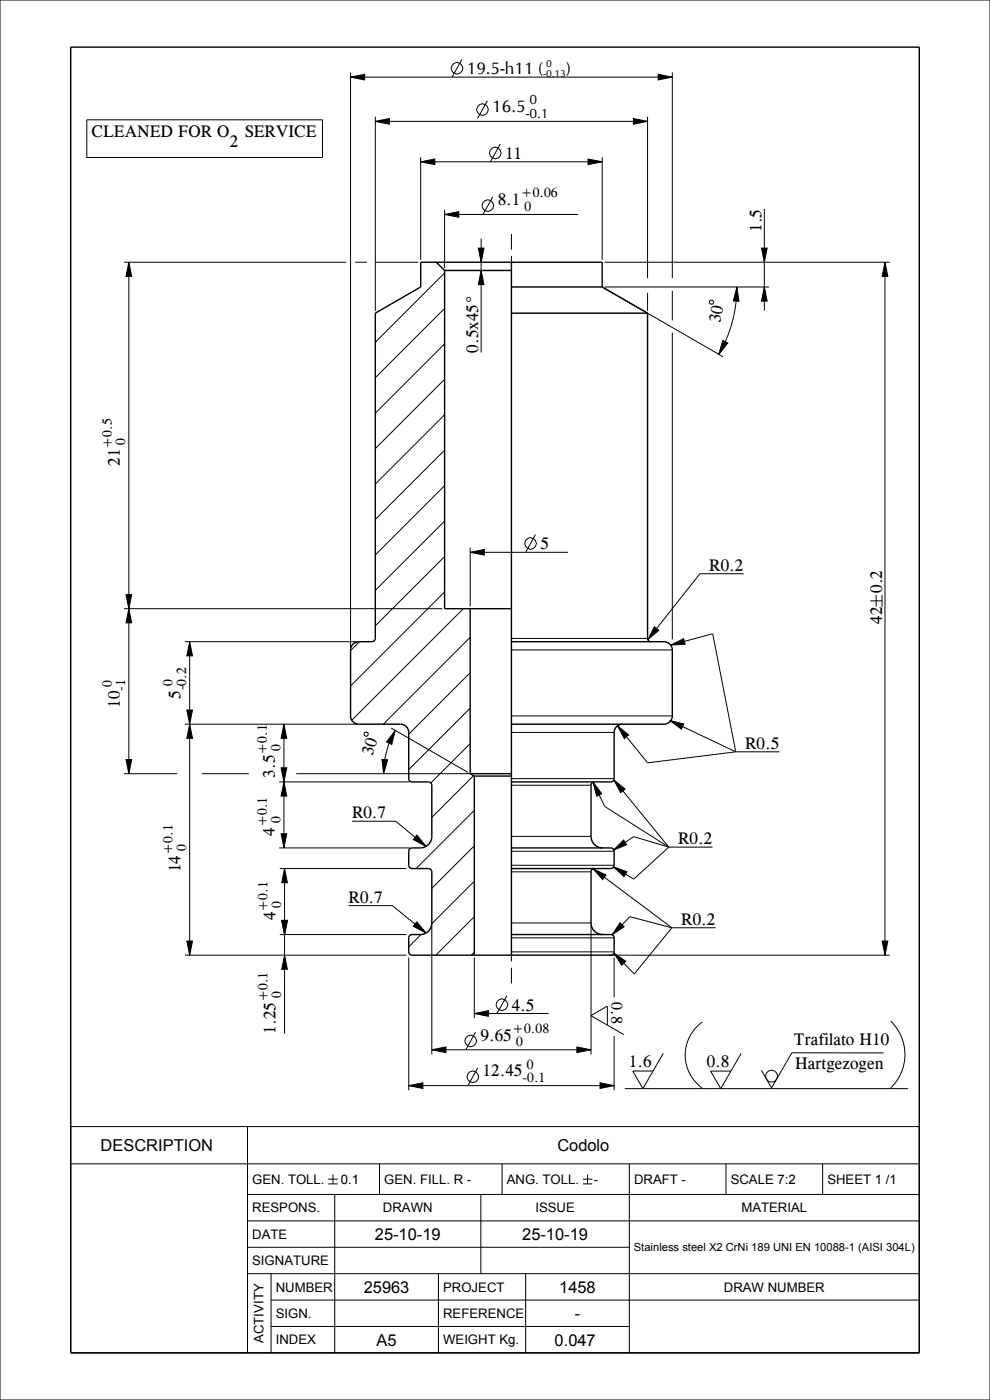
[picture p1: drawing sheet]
<svg xmlns="http://www.w3.org/2000/svg" width="210mm" height="297mm" viewBox="0 0 210 297" stroke-linecap="round" stroke-linejoin="round" font-family="sans-serif">
<g fill="none" stroke="#000" stroke-width=".21">
<path d="M0 0h210v297h-210zM74.4 16.4l3-.6v1.2zM74.4 15.4v122M74.4 16.4h68.2M98 12.6l-2.1 3.8M139.6 15.8l3 .6-3 .6zM142.6 15.4v43.6M18.4 25.4h50v8h-50zM79.6 25.7l3-.6v1.2zM79.6 24.7v41.2M79.6 25.7h57.8M89.2 34.3l3-.6v1.2z"/>
<path d="M89.2 33.3v21.8M89.2 34.3h38.5M103.4 21.4l-2.1 3.7M106.1 30.6l-2.1 3.7M124.7 33.7l3 .6-3 .6zM127.7 33.3v21.8M134.4 25.1l3 .6-3 .6zM137.4 24.7v34.3M26.3 55.6h47.1M27.3 55.6l.6 3h-1.2zM27.3 55.6v108.5M75.4 55.6h2.4"/>
<path d="M79.6 55.6h9.1M94.3 57.9l-14.7 14.7M94.3 45.5l3-.6v1.2zM94.3 44.5v12.4M94.3 45.5h28.4M101.5 52.6h1.2l-.6 3zM102.1 57.4l.6 3h-1.2zM102.1 50.6v24.2M104.5 41.7l-2.1 3.8M128.2 55.6h60.5M161.5 52.6h1.2l-.6 3zM162.1 44.3v21.6"/>
<path d="M187.7 55.6l.6 3h-1.2zM187.7 55.6v147M94.3 65.4l-14.7 14.7M94.3 72.9l-14.7 14.7M128.2 61.1l25.1 14.6M128.2 60.9h34.9M137.4 62.1v3.8M142.6 61.7v6.3M142.6 70.5v65.1M150.6 63.8l.2-.1h.4l.2 .3-.1 .4-.3 .2-.4-.1-.1-.3zM153.3 72.2l1.1 .6-1.9 2.4zM156.3 60.9a28.6 28.6 0 0 1-3.8 14.3"/>
<path d="M156.3 60.9l.5 3-1.2-.1zM162.1 60.9l.6 3h-1.2zM94.3 80.5l-14.7 14.7M94.3 88l-14.7 14.7M94.3 95.5l-14.7 14.7M94.3 103l-14.7 14.7M94.3 110.5l-14.7 14.7M94.3 118.1l-14.7 14.7M99.7 117.2l3-.6v1.2zM99.7 116.2v12.4M99.7 117.2h20.8M113.6 113.4l-2.1 3.8"/>
<path d="M26.3 129.1h67.5M26.7 126.1h1.2l-.6 3zM27.3 129.1l.6 3h-1.2zM39.2 136.1h36.4M40.2 136.1l.6 3h-1.2zM40.2 136.1v66.5M76.2 136.1l-1.8 1.9M94.3 125.6l-19.9 19.9M98.3 129.1l-23.7 23.7M99.7 135.2l-18.4 18.4M138.8 133l.9 .7-2.3 2zM142.3 136.9l2.7-1.4 .3 1.1z"/>
<path d="M142.3 136.9l8.9-2.5 4.9 25.1M157.7 121.7h-9.2l-11.1 14M184.6 127.5h2.5M185.8 126.2v2.5M187.1 126.2v2.5M39.2 153.6h36.7M39.6 150.6h1.2l-.6 3zM40.2 153.6l.6 3h-1.2zM60.2 153.6l.6 3h-1.2zM60.2 153.6v26.3M77.3 155.4l.3-.1 .4 .1 .1 .3-.1 .4-.3 .1-.4-.1-.1-.3zM83 154.5l16.3 9.4"/>
<path d="M83.8 155l-.7 2.9-1.1-.5zM83.8 155a18.4 18.4 0 0 0-2.4 9.1M99.7 157.8l-8.3 8.3M99.7 142.7l-13 13.1M99.7 150.2l-13 13.1M131 154l2.3 1.9-.9 .8zM131 154l6.4 7.8 18.7-2.3M142.1 152.8l2.9 .8-.5 1.1zM142.1 152.8l14 6.7M156.1 159.5h9.2M26.3 164.1h11.3M26.7 161.1h1.2l-.6 3z"/>
<path d="M42.8 164.1h10M59.2 179.9h27.7M59.2 165.9h27.7M59.6 162.9h1.2l-.6 3zM59.6 176.9h1.2l-.6 3zM60.2 165.9l.6 3h-1.2zM62.8 164.1h36.9M74.7 174.2h9.2l6.5 5.4M81 161.1l1.2 .1-.8 2.9zM88.4 177.2l2 2.4-2.7-1.5zM100.5 164.5l-8.9 8.9M100.6 171.9l-12.3 12.4"/>
<path d="M100.6 179.4l-9 9M125.8 165.9l1.8 2.5-1 .5zM125.8 165.9l2.5 5.2 13.6 8.6M130.2 165.5l2.4 1.9-.9 .8zM130.2 165.5l11.7 14.2M141.9 179.7l-7.5-2.2-4.3 2.9M141.9 179.7l-7.5 6.8-4.3-2.6M141.9 179.7h9.2M39.6 199.6h1.2l-.6 3zM59.4 198.3h26.8M59.4 184.3h26.8M59.8 195.3h1.2l-.6 3z"/>
<path d="M60.4 184.3v35M60.4 184.3l.6 3h-1.2zM74 192.1h9.2l7.2 5.8M88.4 195.6l2 2.3-2.7-1.4zM89.3 198.2l-2.6 2.7M91.6 196.3v27.4M100.6 187l-9 9M100.6 194.5l-8.1 8.1M125.4 196.3v27.4M125.8 184.3l2.8 1.3-.8 1zM125.8 184.3l16.7 12.5M130.1 180.4l2.2-2.2 .6 1z"/>
<path d="M130.1 183.9l2.9 1-.6 1.1zM131.5 195.8l.9 .8-2.6 1.7zM142.5 196.8l-7.9 9.8-4.4-4.4M142.5 196.8l-8.9-2.3-3.8 3.8M142.5 196.8h9.3M187.1 199.6h1.2l-.6 3zM39.2 202.6h47M60.4 202.6l.6 3h-1.2zM86.7 203.1v28.2M100.6 202l-.6 .6M100.6 215l3-.6v1.2zM100.6 215h15.8"/>
<path d="M100.6 203.1v12.9M100.9 219l-2.1 3.7M107.5 211.3l-2.1 3.7M128.8 217.5v-4.1l-3.5 2.1 7 4M129.2 202.6h59.5M130.2 202.2l2.5 1.7-.8 .9zM130.3 203.1v8.5M130.3 219.8v11.5M149 216.8a8.6 8.6 0 0 0-.1 14M189 216.7a9.8 9.8 0 0 1 0 14.1M15 239h180v48h-180zM52.5 239v48"/>
<path d="M86.7 230.3l3-.6v1.2zM86.7 230.3h43.6M91.6 222.7l3-.6v1.2zM91.6 222.7h33.8M101.3 226.6l-2 3.7M122.4 222.1l3 .6-3 .6zM127.3 229.7l3 .6-3 .6zM132.5 230.9h60.1M140.7 223.5l-4.3 7.4-2.2-3.7h4.3M157.2 223.5l-4.3 7.5-2.2-3.8h4.3M187.5 223.4l-19.5-.1-4.3 7.5-2.2-3.7M15 246.9h180"/>
<path d="M52.5 253.4h142.5M52.5 259h142.5M69.6 250.2h2M69.6 251.2h2M70.6 249.2v1.9M71 253.4v33.6M80.5 246.9v6.5M102 253.4v16.8M106.5 246.9v6.5M123.6 250.2h2M123.6 251.2h2M124.6 249.2v1.9"/>
<path d="M133.5 246.9v40.1M154 246.9v6.5M174.5 246.9v6.5M52.5 264.6h81M52.5 270.2h142.5M57.5 275.8h137.5M57.5 270.2v16.8M93 270.2v16.8M111.5 270.2v16.8M57.5 281.4h76"/>
<circle cx="96.9" cy="14.5" r="1.23"/>
<circle cx="102.3" cy="23.2" r="1.23"/>
<circle cx="105" cy="32.5" r="1.23"/>
<circle cx="103.5" cy="43.6" r="1.23"/>
<circle cx="112.5" cy="115.3" r="1.23"/>
<circle cx="106.4" cy="213.1" r="1.23"/>
<circle cx="99.8" cy="220.8" r="1.23"/>
<circle cx="100.3" cy="228.4" r="1.23"/>
<circle cx="163.7" cy="228.3" r="1.25"/>
</g>
<g fill="#000">
<path d="M74.4 16.4l3-.6v1.2zM139.6 15.8l3 .6-3 .6zM79.6 25.7l3-.6v1.2zM89.2 34.3l3-.6v1.2zM124.7 33.7l3 .6-3 .6zM134.4 25.1l3 .6-3 .6zM27.3 55.6l.6 3h-1.2zM94.3 45.5l3-.6v1.2zM101.5 52.6h1.2l-.6 3zM102.1 57.4l.6 3h-1.2zM161.5 52.6h1.2l-.6 3zM187.7 55.6l.6 3h-1.2z"/>
<path d="M153.3 72.2l1.1 .6-1.9 2.4zM156.3 60.9l.5 3-1.2-.1zM162.1 60.9l.6 3h-1.2zM99.7 117.2l3-.6v1.2zM27.3 129.1l.6 3h-1.2zM26.7 126.1h1.2l-.6 3zM40.2 136.1l.6 3h-1.2zM138.8 133l.9 .7-2.3 2zM142.3 136.9l2.7-1.4 .3 1.1zM39.6 150.6h1.2l-.6 3zM40.2 153.6l.6 3h-1.2zM60.2 153.6l.6 3h-1.2z"/>
<path d="M83.8 155l-.7 2.9-1.1-.5zM131 154l2.3 1.9-.9 .8zM142.1 152.8l2.9 .8-.5 1.1zM26.7 161.1h1.2l-.6 3zM59.6 162.9h1.2l-.6 3zM60.2 165.9l.6 3h-1.2zM59.6 176.9h1.2l-.6 3zM81 161.1l1.2 .1-.8 2.9zM88.4 177.2l2 2.4-2.7-1.5zM125.8 165.9l1.8 2.5-1 .5zM130.2 165.5l2.4 1.9-.9 .8zM59.8 195.3h1.2l-.6 3z"/>
<path d="M60.4 184.3l.6 3h-1.2zM88.4 195.6l2 2.3-2.7-1.4zM125.8 184.3l2.8 1.3-.8 1zM131.5 195.8l.9 .8-2.6 1.7zM130.1 180.4l2.2-2.2 .6 1zM130.1 183.9l2.9 1-.6 1.1zM39.6 199.6h1.2l-.6 3zM60.4 202.6l.6 3h-1.2zM100.6 215l3-.6v1.2zM130.2 202.2l2.5 1.7-.8 .9zM187.1 199.6h1.2l-.6 3zM86.7 230.3l3-.6v1.2z"/>
<path d="M91.6 222.7l3-.6v1.2zM122.4 222.1l3 .6-3 .6zM127.3 229.7l3 .6-3 .6z"/>
</g>
<g fill="none" stroke="#000" stroke-width=".3">
<path d="M15 10h180v277h-180zM89.2 55.6h19.3v147h-21.1a.7 .7 0 0 1-.7-.7v-2.9a.7 .7 0 0 1 .7-.7 3.7 3.7 0 0 0 3.7-1l.4-.9 .1-.6v-10.8a.7 .7 0 0 0-.7-.7h-3.5a.7 .7 0 0 1-.7-.7v-3a.7 .7 0 0 1 .7-.7 3.7 3.7 0 0 0 3.7-.9l.4-1 .1-.6v-10.8a.7 .7 0 0 0-.7-.7h-3.5a.7 .7 0 0 1-.7-.7v-9.8a1.75 1.75 0 0 0-1.8-1.8h-8.8a1.75 1.75 0 0 1-1.7-1.7v-14a1.75 1.75 0 0 1 1.7-1.8h2.8a.7 .7 0 0 0 .7-.7v-69l9.6-5.5zM92.6 55.6l1.7 1.8M94.3 57.4v71.7h14.2M94.3 57.4h14.2M137.4 66.4v69M99.7 129.1v35M142.6 137.9v14M130.3 155.4v9.8M99.7 164.1h8.8M99.7 164.1l.9 .5M100.6 164.6h7.9"/>
<path d="M100.6 164.6v38M130.3 180.6v3M130.3 199v2.9"/>
</g>
<path d="M108.5 55.6v-6M108.5 202.6v6" fill="none" stroke="#000" stroke-width=".21" stroke-dasharray="1.3 1.3 4 1.3" stroke-linecap="butt"/>
<!-- layer: CUTS -->
<path d="M108.5 177.4h16.9M108.5 166.6h16.9M108.5 195.8h16.9M108.5 185h16.9" fill="none" stroke="#000" stroke-width=".21"/>
<path d="M108.5 55.6h19.2v5.3M108.5 60.9h19.2M127.7 60.9l9.7 5.5h-28.9M126.1 165.9a.7 .7 0 0 0-.7 .7v10.8a2.45 2.45 0 0 0 2.4 2.5M126.1 184.3a.7 .7 0 0 0-.7 .7v10.8a2.45 2.45 0 0 0 2.4 2.5" fill="none" stroke="#000" stroke-width=".3"/>
<!-- layer: ROUND -->
<path d="M108.5 136.1h32.4a1.75 1.75 0 0 1 1.7 1.8M137.4 135.4a.7 .7 0 0 0 .7 .7M132 153.6a1.75 1.75 0 0 0-1.7 1.8M142.6 151.9a1.75 1.75 0 0 1-1.7 1.7h-32.4M108.5 179.9h21.1a.7 .7 0 0 1 .7 .7M130.3 165.2a.7 .7 0 0 1-.7 .7h-21.1M108.5 198.3h21.1a.7 .7 0 0 1 .7 .7M130.3 183.6a.7 .7 0 0 1-.7 .7h-21.1M130.3 201.9a.7 .7 0 0 1-.7 .7h-21.1" fill="none" stroke="#000" stroke-width=".3"/>
<path d="M108.5 135.4h28.9M108.5 137.9h34.1M108.5 155.4h21.8M108.5 151.9h34.1M108.5 165.2h21.8M108.5 183.6h21.8M108.5 199h21.8M108.5 180.6h21.8M108.5 201.9h21.8" fill="none" stroke="#000" stroke-width=".21"/>
<g font-size="3.7">
<text x="99" y="15.7">19.5-h11 (</text>
<text x="120.1" y="15.7">)</text>
<text x="104.4" y="23.8">16.5</text>
</g>
<g font-size="3.6">
<text x="19.4" y="29.2">CLEANED FOR O</text>
<text x="51.9" y="29.2">SERVICE</text>
<text x="48.7" y="31.2">2</text>
<text x="107.1" y="33.7">11</text>
<text x="105.6" y="43.6">8.1</text>
<text x="161.5" y="49.2" transform="rotate(-90 161.5 49.2)">1.5</text>
<text x="152.8" y="68.6" transform="rotate(-79 152.8 68.6)">30</text>
<text x="101.4" y="74.8" transform="rotate(-90 101.4 74.8)">0.5x45°</text>
<text x="25.4" y="98.8" transform="rotate(-90 25.4 98.8)">21</text>
<text x="114.6" y="116.5">5</text>
<text x="150.5" y="121.1">R0.2</text>
<text x="187.1" y="125.8" transform="rotate(-90 187.1 125.8)">0.2</text>
<text x="187.1" y="132.3" transform="rotate(-90 187.1 132.3)">42</text>
<text x="38.3" y="148.3" transform="rotate(-90 38.3 148.3)">5</text>
<text x="25.4" y="150.2" transform="rotate(-90 25.4 150.2)">10</text>
<text x="79" y="160.4" transform="rotate(-73 79 160.4)">30</text>
<text x="158.1" y="158.9">R0.5</text>
<text x="58.3" y="164.9" transform="rotate(-90 58.3 164.9)">3.5</text>
<text x="74.7" y="173.6">R0.7</text>
<text x="58.3" y="177.3" transform="rotate(-90 58.3 177.3)">4</text>
<text x="143.9" y="179.1">R0.2</text>
<text x="38.3" y="185" transform="rotate(-90 38.3 185)">14</text>
<text x="74" y="191.5">R0.7</text>
<text x="58.4" y="195.3" transform="rotate(-90 58.4 195.3)">4</text>
<text x="144.5" y="196.2">R0.2</text>
<text x="108.6" y="214.4">4.5</text>
<text x="58.4" y="219.3" transform="rotate(-90 58.4 219.3)">1.25</text>
<text x="101.9" y="220.8">9.65</text>
<text x="168.4" y="221.7">Trafilato H10</text>
<text x="133.4" y="226.3">1.6</text>
<text x="149.9" y="226.3">0.8</text>
<text x="168.6" y="226.8">Hartgezogen</text>
<text x="102.4" y="228.4">12.45</text>
</g>
<g font-size="3.5">
<text x="21.3" y="244.2">DESCRIPTION</text>
<text x="118.2" y="244.2">Codolo</text>
<text x="79.5" y="263.1">25-10-19</text>
<text x="110.8" y="263.1">25-10-19</text>
<text x="77.2" y="274.3">25963</text>
<text x="118.6" y="274.3">1458</text>
<text x="121.9" y="279.9">-</text>
<text x="79.9" y="285.5">A5</text>
<text x="117.7" y="285.5">0.047</text>
</g>
<text font-size="3.4" x="129.7" y="212.7" transform="rotate(90 129.7 212.7)">0.8</text>
<g font-size="2.9">
<text x="112.3" y="22.1">0</text>
<text x="111.5" y="25">-0.1</text>
<text x="110.4" y="41.9">+0.06</text>
<text x="111.3" y="44.7">0</text>
<text x="23.7" y="95.2" transform="rotate(-90 23.7 95.2)">+0.5</text>
<text x="26.6" y="94.3" transform="rotate(-90 26.6 94.3)">0</text>
<text x="23.7" y="145.7" transform="rotate(-90 23.7 145.7)">0</text>
<text x="26.6" y="146.6" transform="rotate(-90 26.6 146.6)">-1</text>
<text x="36.6" y="145.6" transform="rotate(-90 36.6 145.6)">0</text>
<text x="39.5" y="146.4" transform="rotate(-90 39.5 146.4)">-0.2</text>
<text x="56.6" y="160.1" transform="rotate(-90 56.6 160.1)">+0.1</text>
<text x="59.5" y="159.3" transform="rotate(-90 59.5 159.3)">0</text>
<text x="56.6" y="175.5" transform="rotate(-90 56.6 175.5)">+0.1</text>
<text x="59.5" y="174.6" transform="rotate(-90 59.5 174.6)">0</text>
<text x="36.6" y="181.4" transform="rotate(-90 36.6 181.4)">+0.1</text>
<text x="39.5" y="180.5" transform="rotate(-90 39.5 180.5)">0</text>
<text x="56.7" y="193.5" transform="rotate(-90 56.7 193.5)">+0.1</text>
<text x="59.6" y="192.6" transform="rotate(-90 59.6 192.6)">0</text>
<text x="56.7" y="212.6" transform="rotate(-90 56.7 212.6)">+0.1</text>
<text x="59.6" y="211.8" transform="rotate(-90 59.6 211.8)">0</text>
<text x="108.6" y="219.1">+0.08</text>
<text x="109.5" y="222">0</text>
<text x="111.7" y="226.7">0</text>
<text x="110.9" y="229.6">-0.1</text>
</g>
<g font-size="2.8">
<text x="53.5" y="251.2">GEN. TOLL.</text>
<text x="72.3" y="251.2">0.1</text>
<text x="81.5" y="251.2">GEN. FILL. R -</text>
<text x="107.5" y="251.2">ANG. TOLL.</text>
<text x="126" y="251.2">-</text>
<text x="134.5" y="251.2">DRAFT -</text>
<text x="155" y="251.2">SCALE 7:2</text>
<text x="175.5" y="251.2">SHEET 1 /1</text>
<text x="53.5" y="257.2">RESPONS.</text>
<text x="81.2" y="257.2">DRAWN</text>
<text x="113.6" y="257.2">ISSUE</text>
<text x="157.3" y="257.2">MATERIAL</text>
<text x="53.5" y="262.8">DATE</text>
<text x="53.5" y="268.4">SIGNATURE</text>
<text x="58.5" y="274">NUMBER</text>
<text x="94" y="274">PROJECT</text>
<text x="153.6" y="274">DRAW NUMBER</text>
<text x="58.5" y="279.6">SIGN.</text>
<text x="94" y="279.6">REFERENCE</text>
<text x="55.9" y="284.9" transform="rotate(-90 55.9 284.9)">ACTIVITY</text>
<text x="58.5" y="285.2">INDEX</text>
<text x="94" y="285.2">WEIGHT Kg.</text>
</g>
<text font-size="2.4" x="134.5" y="265.5">Stainless steel X2 CrNi 189 UNI EN 10088-1 (AISI 304L)</text>
<g font-size="2.2">
<text x="115.2" y="16.2">-0.13</text>
<text x="115.8" y="14.2">0</text>
</g>
</svg>
